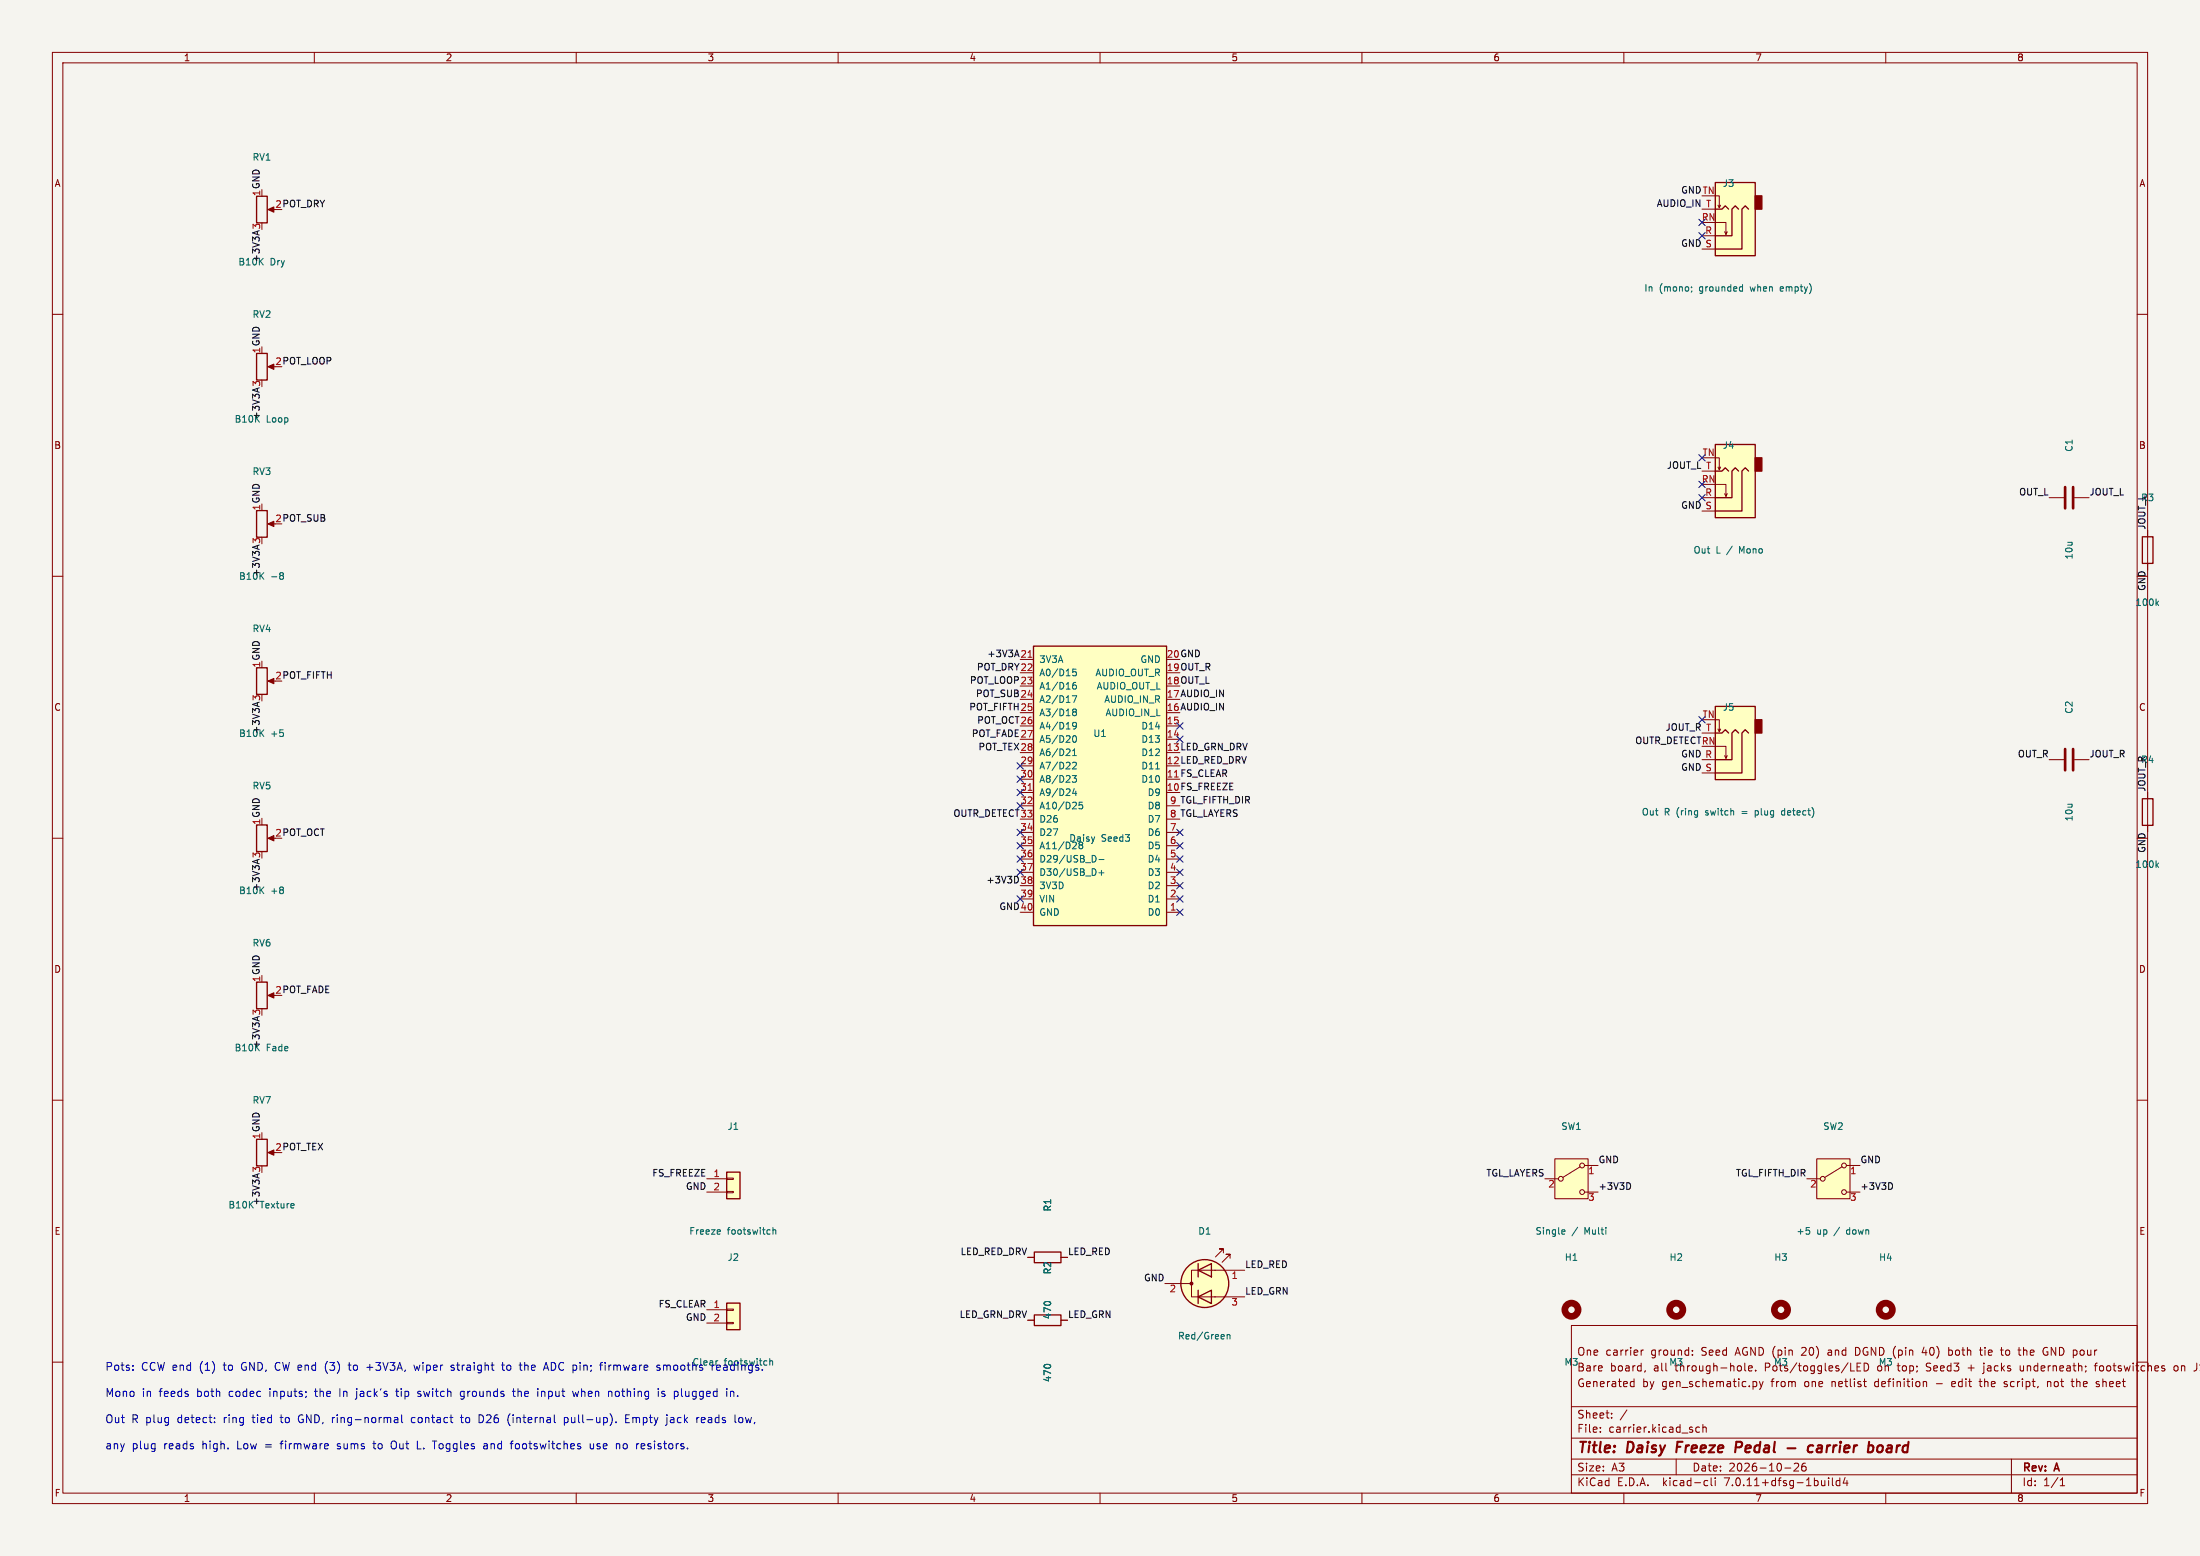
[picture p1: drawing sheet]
<svg xmlns="http://www.w3.org/2000/svg" width="420mm" height="297mm" viewBox="0 0 420 297" stroke-linecap="round" stroke-linejoin="round" font-family="sans-serif">
<path d="M0 0h420v297h-420z" fill="#f5f4ef" stroke="#f5f4ef" stroke-width=".19"/>
<g fill="none" stroke="#840000" stroke-width=".19">
<path d="M10 10h400v277h-400zM12 12h396v273h-396zM60 10v2M110 10v2M160 10v2M210 10v2M260 10v2M310 10v2M360 10v2M51.5 40h1M324.9 39.9h2.6M327.5 37.4h.7v2.3l.3-.5"/>
<path d="M328 39.2l.2 .5M10 60h2M324.9 45h2.6M324.9 47.5h2.6M327.5 42.5h2v2.2l.2-.5M329.2 44.2l.3 .5M408 60h2M51.5 70h1M324.9 95h2.6M324.9 97.5h2.6M324.9 89.9h2.6M327.5 87.4h.7v2.3l.3-.5"/>
<path d="M327.5 92.5h2v2.2l.2-.5M328 89.2l.2 .5M329.2 94.2l.3 .5M391.2 95h2.8M396 95h2.8M10 110h2M51.5 100h1M410 101.2v1.3M410 107.5v1.3M51.5 130h1M194.8 138.6h2.5M194.8 125.9h2.5"/>
<path d="M194.8 128.4h2.5M194.8 130.9h2.5M194.8 133.5h2.5M194.8 136h2.5M222.7 138.6h2.5M324.9 139.9h2.6M327.5 137.4h.7v2.3l.3-.5M328 139.2l.2 .5M10 160h2M51.5 160h1M194.8 141.1h2.5M194.8 143.6h2.5"/>
<path d="M194.8 146.2h2.5M194.8 148.7h2.5M194.8 151.3h2.5M194.8 153.8h2.5M194.8 156.3h2.5M194.8 158.9h2.5M222.7 141.1h2.5M222.7 153.8h2.5M222.7 156.3h2.5M222.7 158.9h2.5M324.9 145h2.6M324.9 147.5h2.6"/>
<path d="M327.5 142.5h2v2.2l.2-.5M329.2 144.2l.3 .5M391.2 145h2.8M396 145h2.8M410 151.2v1.3M410 157.5v1.3M194.8 174.1h2.5M194.8 171.6h2.5M194.8 169h2.5M194.8 161.4h2.5M194.8 164h2.5M194.8 166.5h2.5"/>
<path d="M222.7 174.1h2.5M222.7 171.6h2.5M222.7 169h2.5M222.7 161.4h2.5M222.7 164h2.5M222.7 166.5h2.5M51.5 190h1M10 210h2M408 210h2M51.5 220h1M134.9 225h3.8M134.9 227.5h3.8"/>
<path d="M138.7 227.4h1.3v.3h-1.3zM138.7 224.9h1.3v.2h-1.3zM233.6 239.2v-.8h-.8h.8l-1.6 1.5M294.9 225h2.6M296.8 221.2h6.4v7.6h-6.4zM301.7 222.7l-3.4 2M302.5 222.5h2.6M302.5 227.5h2.6M344.9 225h2.6M346.8 221.2h6.4v7.6h-6.4zM351.7 222.7l-3.4 2M352.5 222.5h2.6"/>
<path d="M352.5 227.5h2.6M10 260h2M134.9 250h3.8M134.9 252.5h3.8M138.7 252.4h1.3v.3h-1.3zM138.7 249.9h1.3v.2h-1.3zM196.2 252h1.3M196.2 240h1.3M202.5 252h1.3M202.5 240h1.3M222.4 245h5.1M231.9 247.5h5.7"/>
<path d="M231.9 242.5h5.7M232 242.5h-4.5v5h4.5M234.8 240.2v-.8h-.7h.7l-1.5 1.5M300 253h108v32h-108zM313.3 257.7v1M313.7 257.7l-.3 .1-.1 .2M323.1 258.5v.2M323.1 257.8v.1M349 258.2v.4M354.6 257.2h-.4v1.5h.4M367.3 257.1l-.4 1.1h1M372 257.8l.4-.1 .3 .3"/>
<path d="M372 257.2v1.5M372.7 258.4l-.3 .3-.4-.1M377.9 257.7h.5M378.1 257.2v1.3l.3 .2M381.9 257.7h.5M382.3 258.7h.1M383 257.8l-.1 .2 .1 .6M386.3 257.2v1.5M386.5 257.7l-.2 .1M390.7 258h.2v.5l-.2 .2M390.7 257.2l.2 .1M300 278.5h108"/>
<path d="M300 274.5h108M300 268.5h108M305.5 273.2v.2M305.5 272.5v.1M307.7 270.5v.2M307.7 269.8v.1M310.6 269.1l-1.3 1.9M311.4 264.6h.5M311.4 263.8h.5M311.9 263.2v1.5M314.1 261.6l-.2 .3M320 278.5v3"/>
<path d="M324.4 272.5l-.4-.1-.3 .3 .2 .6h.5M325.1 272.5l.2-.1 .4 .1v.9M325.1 271.9v1.5M333.1 260.2v1.3l.2 .2M333.8 261.2l.7-.2-.1-.2-.4-.1-.2 .2 .1 .7h.5M334.8 263.7h.3l.3 .3-.1 .5-.5 .2M335.2 261.5v.2M335.9 263.7l.3 1M336.2 264.7l-.3 .5M336.6 263.7l-.4 1M342.5 279.4l.6-.1 .2 .1 .1 .3-1 1.1h1M344.7 279.3a.59 .59 0 0 0-.8 .6v.6l.2 .2 .4 .1 .2-.2 .1-.5-.1-.2h-.5l-.3 .2"/>
<path d="M353.3 261.7h.7M354.5 260.9h.5M355.2 260.2h-.7v1.5h.7M355.7 263.7h.6M355.9 260.2a.76 .76 0 0 1 .8 .7 .76 .76 0 0 1-.8 .8zM356.2 264.7h.1M367.4 263.7l.3 .1 .1 .1v.8M367.7 261.6l.2 .1M367.9 260.3l-.2 .2 .2 .3M369.7 264.1h1.1M373.1 263.7h-.3l-.2 .2 .1 .7 .4 .1M373.3 264l-.7 .2"/>
<path d="M375.7 261.1h1.2M377.8 263.7h.6M378 263.2v1.3l.4 .2M378.7 260.2v.1M378.7 260.7v1.3l-.3 .2M382.6 264.6h.6M383.2 263.8l-.4-.1-.2 .2 .1 .2 .5 .2M384 278.5v6.5M385.7 260.7v.9h.5M390.9 263.8l.2-.1 .3 .1 .1 .9M390.9 263.7v1M395.4 263.7h.5"/>
<path d="M395.7 264.6l.2 .1M399.8 260.7h.6M400.4 260.2l-.4 .2v1.3M400.4 264.2l.3 .1 .1 .2-.2 .2h-.3M400.4 263.7l.3 .1M415.1 260.8l.2-.1 .4 .1 .1 .6-.1 .2-.4 .1-.2-.2zM420 261.6h.1M420 260.4v.3M60 285v2M110 285v2M160 285v2M210 285v2"/>
<path d="M260 285v2M300 281.5h108M310 285v2M325.6 282.6l.4 .1M326 283.5l-.4 .1M326.7 282.1v1.3l.2 .2M327.4 282.1v.1M327.4 282.6v1M340.7 280.2h1.2M349.1 282.1v.1M349.1 282.6v1M349.8 282.1v1.3l.2 .2"/>
<path d="M351.2 282.7l-.4-.1-.3 .3 .2 .6h.5M351.2 282.1v1.5M352.2 282l-.3 1.1h.9M352.6 282.6v1M360 285v2M393.3 283.6h.9M393.3 282.5l.4-.4v1.5"/>
<circle cx="298" cy="225" r=".46"/>
<circle cx="302" cy="227.5" r=".46"/>
<circle cx="302" cy="222.5" r=".46"/>
<circle cx="348" cy="225" r=".46"/>
<circle cx="352" cy="227.5" r=".46"/>
<circle cx="352" cy="222.5" r=".46"/>
</g>
<path d="M320.3 275.2l-.3 2M332.3 275.2h-.8l-.3 2M332.3 276.2l-.9 .1M341.2 276.4h1.6M345.4 276h.8M346 277.1l-.6 .1M347 276h.8M347.8 276.3l-.7 .1a.4 .4 0 0 0-.3 .4 .4 .4 0 0 0 .3 .4l.6-.1M358.5 276.1a.52 .52 0 0 1 .6-.2 .52 .52 0 0 1 .4 .4l-.1 .5a.55 .55 0 0 1-.5 .4 .55 .55 0 0 1-.6-.4z" fill="none" stroke="#840000" stroke-width=".4"/>
<g fill="none" stroke="#840000" stroke-width=".25">
<path d="M49 37.5h2v5h-2zM327.5 34.8h7.6v14h-7.6zM327.5 39.9h1.2l.7-.6 .6 .6M331.9 39.9l-.6-.6-.7 .6v5.1h-3.1M333.8 39.9l-.6-.6-.7 .6v7.6h-5M49 67.5h2v5h-2zM49 97.5h2v5h-2zM327.5 84.8h7.6v14h-7.6zM327.5 89.9h1.2l.7-.6 .6 .6M331.9 89.9l-.6-.6-.7 .6v5.1h-3.1M333.8 89.9l-.6-.6-.7 .6v7.6h-5M409 102.5h2v5h-2z"/>
<path d="M49 127.5h2v5h-2zM197.3 123.3h25.4v53.4h-25.4zM327.5 134.8h7.6v14h-7.6zM327.5 139.9h1.2l.7-.6 .6 .6M331.9 139.9l-.6-.6-.7 .6v5.1h-3.1M333.8 139.9l-.6-.6-.7 .6v7.6h-5M49 157.5h2v5h-2zM409 152.5h2v5h-2zM49 187.5h2v5h-2zM49 217.5h2v5h-2zM138.7 223.7h2.6v5.1h-2.6zM197.5 239h5v2h-5z"/>
<path d="M138.7 248.7h2.6v5.1h-2.6zM197.5 251h5v2h-5zM228.7 247.5l2.6-1.2v2.5zM228.7 242.5l2.6-1.3v2.5zM228.7 241.2v2.5M228.7 246.3v2.5"/>
<circle cx="230" cy="245" r="4.6"/>
</g>
<g fill="none" stroke="#006464" stroke-width=".19">
<path d="M322.9 54.8v.1M323 55.5l-.1 .3M332.3 54.7l.4 .1M332.7 54.3v1.3M332.7 55.5l-.4 .1M51.9 110.1h.9M53.6 109.9l-.2-.3 .2-.3h.3l.2 .3-.2 .3M53.6 109.9l-.2 .2v.4l.2 .1 .4-.1 .1-.2v-.2l-.2-.2M53.6 109.9h.3M411.7 115.1l.4 .5M412.1 114.7l-.5 .5M204.7 132.8h.9l-.6 1.3"/>
<path d="M204.8 131l.2-.3h.3l.2 .3v.3l-.2 .2h-.4l-.1-.2M205 135.9l-.2-.3 .2-.3h.3l.2 .3-.2 .3M205 135.9l-.2 .2v.4l.2 .1 .4-.1 .1-.1-.1-.4-.1-.1M205 135.9h.3M205.4 130.3h-.4l-.2 .5M205.4 127.7h-.6v.6l.1-.1 .5 .1 .1 .1-.1 .5-.1 .1-.5-.1M205.5 138.4l-.2 .3-.4-.1-.1-.2v-.3l.2-.2h.4l.1 .2a.84 .84 0 0 1-.4 1h-.2M204.7 148h.8l-.4 .5 .3 .1v.6l-.1 .1-.5-.1M204.8 145.6l.5-.1 .2 .4-.8 .9h.8M204.8 140.9l.3-.5a.68 .68 0 0 1 .4 .7 .68 .68 0 0 1-.4 .6l-.3-.5M204.8 144.2h.7M204.8 143.3l.3-.3v1.2"/>
<path d="M205.1 150.5l-.3 .9h.8M205.4 151v.8M206.6 153.1h-.6v.6l.2-.1 .4 .1 .1 .1-.1 .5-.1 .1-.5-.1M220.6 146.8h.7M335.1 154.7v1.3M335.1 155.5l.1 .1M335.2 154.7l-.1 .1M340.6 154.7l-.4 .1-.1 .2 .1 .5 .4 .1M206 161.8l.2 .2 .4-.1 .1-.1M209 163.3l.2 .5-.2 .7M209.8 164.1h1M209.8 166.6h1"/>
<path d="M210.3 166.1v1M411.7 165.1l.4 .5M412.1 164.7l-.5 .5M147.6 234.9l.1-.2 .3 .1 .1 .8M147.6 234.3v1.3M298.3 234.7l.4 .1 .1 .2-.6 .2M298.7 235.5l-.4 .1M344.8 234.3h.6M345.4 234.9l.1 .1-.1 .5M136.9 259.7h.1M147 259.3v1.3M234.3 254.7v.9"/>
<path d="M234.3 254.9l.1-.2 .3 .1 .1 .8"/>
</g>
<g fill="#ffffc2" stroke="#ffffc2" stroke-width=".19">
<path d="M327.5 34.8h7.6v14h-7.6z"/>
<path d="M197.3 123.3h25.4v53.4h-25.4z"/>
<path d="M296.8 221.2h6.4v7.6h-6.4z"/>
<path d="M327.5 84.8h7.6v14h-7.6z"/>
<path d="M138.7 223.7h2.6v5.1h-2.6z"/>
<path d="M327.5 134.8h7.6v14h-7.6z"/>
<path d="M138.7 248.7h2.6v5.1h-2.6z"/>
<path d="M346.8 221.2h6.4v7.6h-6.4z"/>
<circle cx="230" cy="245" r="4.6"/>
</g>
<g fill="#840000" stroke="#840000" stroke-width=".25">
<path d="M335.1 37.4h1.2v2.5h-1.2z"/>
<path d="M335.1 87.4h1.2v2.5h-1.2z"/>
<path d="M335.1 137.4h1.2v2.5h-1.2z"/>
</g>
<path d="M394.2 93v4M395.8 93v4M394.2 143v4M395.8 143v4" fill="none" stroke="#840000" stroke-width=".51"/>
<g fill="none" stroke="#840000" stroke-width="1.3">
<circle cx="300" cy="250" r="1.27"/>
<circle cx="320" cy="250" r="1.27"/>
<circle cx="340" cy="250" r="1.27"/>
<circle cx="360" cy="250" r="1.27"/>
</g>
<g fill="#840000" stroke="#840000" stroke-width=".19">
<path d="M51.1 130l1.2-.5v1z"/>
<path d="M51.1 100l1.2-.5v1z"/>
<path d="M51.1 190l1.2-.5v1z"/>
<path d="M51.1 70l1.2-.5v1z"/>
<path d="M51.1 40l1.2-.5v1z"/>
<path d="M51.1 160l1.2-.5v1z"/>
<path d="M51.1 220l1.2-.5v1z"/>
<circle cx="227.5" cy="245" r=".28"/>
</g>
<path d="M196.3 125.5h.7M196.3 150.9h.7" fill="none" stroke="#a90000" stroke-width=".19"/>
<path d="M311 225.8l.3 .5-.3 .7M361 225.8l.3 .5-.3 .7" fill="none" stroke="#0f0f0f" stroke-width=".19"/>
<g fill="none" stroke="#0000c2" stroke-width=".19">
<path d="M25.4 261.4v.2M25.4 260.6v.2M41 271.4v.2M41 270.6v.2M57.1 270.3l-.1 .4 .1 .6M62.3 260.1l-.2 .7 .2 1M64.4 276.5l.1 .1M64.5 275.6v.4M64.9 265.1v1.5M66.5 260.6h.5M66.7 260.1v1.2l.3 .3M68.1 265.1v.1"/>
<path d="M68.1 265.6v1.2l-.3 .3M70 261h1.2M71.2 275.6h.5M71.4 275.1v1.2l.2 .3M75.3 270.6h.6l.1 1M75.3 271.5h.7M75.3 275.1a.5 .5 0 0 0-.6 .5v.5a.5 .5 0 0 0 .6 .5M75.5 265.6h.6M75.7 265.1v1.2l.4 .3M76 270.9l-.7 .2M76.7 270.1v1.2l.2 .3M79 260.6l.3 1 .3-.8 .3 .8"/>
<path d="M79.1 270.6h-.3l-.3 .2 .1 .6 .5 .2M79.7 276.6h.7M79.7 266.5h.6M80.3 265.6h-.3l-.3 .2 .1 .2 .5 .1M82.5 275.1h.9M86.1 260.8l.6 .5-.2 .3-.4-.1M86.7 260.6h-.4l-.2 .2M87.9 270.6h.6M88.1 270.1v1.2l.4 .3M88.6 265.6h-.4l-.3 .2 .1 .7h.6M88.6 266.8l-.3 .3-.3-.1M91.5 270.1h.3l.4 .2"/>
<path d="M92.2 271.3l-.4 .3h-.3M92.4 275.6h.6v1M93 275.9l-.5 .1a.29 .29 0 0 0-.2 .3 .29 .29 0 0 0 .2 .3l.5-.1M95.7 260.6h.6M96 260.1v1.2l.3 .3M96.9 260.6l-.2 .2 .2 .7M97.2 271.8l.2 .3M97.4 269.8l-.2 .3M97.4 275.6h.6M97.8 265.6h.6M97.8 275.1h.2M98 265.1v1.2l.4 .3"/>
<path d="M98.5 275.6l-.1 .2 .1 .7M100.2 260.1v1.5M100.4 260.6l-.2 .1M103.4 265.6v1M103.8 265.6l-.4 .1M104.2 260.1l.5 1.5M107.7 270.6h.5l.3 .2-.2 .7h-.6M107.7 270.6v1.5M109.3 265.6l.3 1 .3-.8 .3 .8 .3-1M112.7 275.6v.9l.4 .1 .2-.2M113.3 275.6v1M115.5 260.1v.1"/>
<path d="M115.5 260.6v1M116.7 265.6l.1 1M117.5 265.7v.7M117.6 271.4v.2M119 275.7v.7M119.5 270.8h.5M120.2 270.1h-.7v1.5h.7M122.5 275.6h.5M122.5 276.5h.5M123.1 275.9l-.7 .2M125.5 260.6h.5M125.5 261l.3 .1 .2 .2v.2l-.5 .1"/>
<path d="M125.7 265.1v.1M125.7 265.6v1M126.7 260.6v1M126.9 265.6h-.4l-.2 .2 .1 .2 .5 .1v.4h-.6M127.2 260.6h-.3l-.2 .1M128.5 270.6h-.5M128.5 271h-.3a.29 .29 0 0 0-.3 .3 .29 .29 0 0 0 .3 .3h.3M130.1 265.1v1.2l.2 .3M134.5 270.6h-.4l-.2 .2 .1 .7h.5M134.6 270.9l-.7 .2M136.9 260.6h.4l.2 .3-.7 .2M136.9 261.5h.6"/>
<path d="M139.5 265.7l.2-.1h.3l.1 1M139.5 265.6v1M141.1 270.7l.2-.1 .4 .1 .1 .6-.1 .2-.4 .1-.2-.2z"/>
</g>
<g fill="none" stroke="#000084" stroke-width=".19">
<path d="M324.3 41.9l1.2 1.2M324.3 44.4l1.2 1.2M325.5 41.9l-1.2 1.2M325.5 44.4l-1.2 1.2M324.3 91.9l1.2 1.2M324.3 94.4l1.2 1.2M324.3 86.8l1.2 1.2M325.5 91.9l-1.2 1.2M325.5 94.4l-1.2 1.2M325.5 86.8l-1.2 1.2M224.6 138l1.2 1.2M225.8 138l-1.2 1.2"/>
<path d="M324.3 136.8l1.2 1.2M325.5 136.8l-1.2 1.2M194.2 145.6l1.2 1.2M194.2 158.3l1.2 1.2M194.2 148.1l1.2 1.2M194.2 150.7l1.2 1.2M194.2 153.2l1.2 1.2M195.4 145.6l-1.2 1.2M195.4 158.3l-1.2 1.2M195.4 148.1l-1.2 1.2M195.4 150.7l-1.2 1.2M195.4 153.2l-1.2 1.2"/>
<path d="M224.6 158.3l1.2 1.2M224.6 140.5l1.2 1.2M225.8 158.3l-1.2 1.2M225.8 140.5l-1.2 1.2M194.2 165.9l1.2 1.2M194.2 163.4l1.2 1.2M194.2 160.8l1.2 1.2M194.2 171l1.2 1.2M195.4 171l-1.2 1.2M195.4 165.9l-1.2 1.2M195.4 163.4l-1.2 1.2M195.4 160.8l-1.2 1.2"/>
<path d="M224.6 168.4l1.2 1.3M224.6 165.9l1.2 1.2M224.6 163.4l1.2 1.2M224.6 160.8l1.2 1.2M224.6 171l1.2 1.2M224.6 173.5l1.2 1.2M225.8 168.4l-1.2 1.3M225.8 165.9l-1.2 1.2M225.8 163.4l-1.2 1.2M225.8 160.8l-1.2 1.2M225.8 171l-1.2 1.2M225.8 173.5l-1.2 1.2"/>
</g>
<g font-size="2.8" fill="#840000">
<text x="301" y="277.9">Title:</text>
<text x="310.6" y="277.9">Daisy</text>
<text x="320.9" y="277.9">Freeze</text>
<text x="332.9" y="277.9">Pedal</text>
<text x="343.6" y="277.9">-</text>
<text x="348.4" y="277.9">carrier</text>
<text x="360.6" y="277.9">board</text>
</g>
<g font-size="2.1" fill="#0000c2">
<text x="20" y="261.8">Pots:</text>
<text x="26.9" y="261.8">CCW end</text>
<text x="38.3" y="261.8">(1)</text>
<text x="43" y="261.8">to</text>
<text x="46.5" y="261.8">GND, CW end</text>
<text x="62.9" y="261.8">(3)</text>
<text x="67.6" y="261.8">to</text>
<text x="71.1" y="261.8">+3V3A,</text>
<text x="80.4" y="261.8">wiper</text>
<text x="87.6" y="261.8">straight</text>
<text x="97.5" y="261.8">to</text>
<text x="101.1" y="261.8">the</text>
<text x="105.9" y="261.8">ADC pin;</text>
<text x="116.9" y="261.8">firmware</text>
<text x="127.8" y="261.8">smooths</text>
<text x="138.5" y="261.8">readings.</text>
<text x="20" y="266.8">Mono</text>
<text x="27.1" y="266.8">in</text>
<text x="30.5" y="266.8">feeds</text>
<text x="37.8" y="266.8">both</text>
<text x="44" y="266.8">codec</text>
<text x="51.9" y="266.8">inputs;</text>
<text x="60.7" y="266.8">the</text>
<text x="65.5" y="266.8">In</text>
<text x="68.9" y="266.8">jack's</text>
<text x="76.7" y="266.8">tip</text>
<text x="80.9" y="266.8">switch</text>
<text x="89.2" y="266.8">grounds</text>
<text x="99.5" y="266.8">the</text>
<text x="104.3" y="266.8">input</text>
<text x="111.2" y="266.8">when</text>
<text x="118.1" y="266.8">nothing</text>
<text x="127.7" y="266.8">is</text>
<text x="131" y="266.8">plugged</text>
<text x="141.1" y="266.8">in.</text>
<text x="20" y="271.8">Out</text>
<text x="25.1" y="271.8">R plug</text>
<text x="34" y="271.8">detect:</text>
<text x="43" y="271.8">ring</text>
<text x="48.6" y="271.8">tied</text>
<text x="54.2" y="271.8">to</text>
<text x="57.7" y="271.8">GND, ring-normal</text>
<text x="79.6" y="271.8">contact</text>
<text x="89.2" y="271.8">to</text>
<text x="92.7" y="271.8">D26</text>
<text x="98.4" y="271.8">(internal</text>
<text x="109.3" y="271.8">pull-up).</text>
<text x="121.2" y="271.8">Empty</text>
<text x="129.2" y="271.8">jack</text>
<text x="135.1" y="271.8">reads</text>
<text x="142.5" y="271.8">low,</text>
<text x="20" y="276.7">any</text>
<text x="25.2" y="276.7">plug</text>
<text x="31.3" y="276.7">reads</text>
<text x="38.8" y="276.7">high.</text>
<text x="45.6" y="276.7">Low</text>
<text x="51" y="276.7">=</text>
<text x="54.2" y="276.7">firmware</text>
<text x="65.1" y="276.7">sums</text>
<text x="72.2" y="276.7">to</text>
<text x="75.7" y="276.7">Out</text>
<text x="80.8" y="276.7">L.</text>
<text x="84" y="276.7">Toggles</text>
<text x="93.8" y="276.7">and</text>
<text x="99.2" y="276.7">footswitches</text>
<text x="114.4" y="276.7">use</text>
<text x="119.6" y="276.7">no</text>
<text x="123.6" y="276.7">resistors.</text>
</g>
<g font-size="2.1" fill="#840000">
<text x="301" y="262">Bare</text>
<text x="301" y="259">One</text>
<text x="306.5" y="259">carrier</text>
<text x="307.4" y="262">board,</text>
<text x="315.2" y="259">ground:</text>
<text x="315.7" y="262">all</text>
<text x="320" y="262">through-hole.</text>
<text x="325" y="259">Seed</text>
<text x="331.6" y="259">AGND (pin</text>
<text x="337.2" y="262">Pots/toggles/LED</text>
<text x="344.5" y="259">20)</text>
<text x="349.7" y="259">and</text>
<text x="355" y="259">DGND (pin</text>
<text x="362.9" y="262">top;</text>
<text x="368.1" y="259">40)</text>
<text x="368.4" y="262">Seed3</text>
<text x="373.3" y="259">both</text>
<text x="376.5" y="262">+</text>
<text x="379.5" y="259">tie</text>
<text x="379.7" y="262">jacks</text>
<text x="383.7" y="259">to</text>
<text x="386.8" y="262">underneath;</text>
<text x="387.2" y="259">the</text>
<text x="392" y="259">GND pour</text>
<text x="401.3" y="262">footswitches</text>
<text x="416.5" y="262">on</text>
<text x="301" y="265">Generated</text>
<text x="313.5" y="265">by</text>
<text x="317.3" y="265">gen_schematic.py</text>
<text x="338.3" y="265">from</text>
<text x="344.8" y="265">one</text>
<text x="350.1" y="265">netlist</text>
<text x="358.4" y="265">definition</text>
<text x="373.5" y="265">edit</text>
<text x="379" y="265">the</text>
<text x="383.8" y="265">script,</text>
<text x="392.1" y="265">not</text>
<text x="397" y="265">the</text>
<text x="401.8" y="265">sheet</text>
<text x="301" y="273.7">File:</text>
<text x="301" y="271">Sheet:</text>
<text x="307.1" y="273.7">carrier.kicad_sch</text>
<text x="301" y="281.1">Size:</text>
<text x="307.6" y="281.1">A3</text>
<text x="323" y="281.1">Date:</text>
<text x="330" y="281.1">2026-10-26</text>
<text x="386" y="281.3">Rev:</text>
<text x="392.4" y="281.3">A</text>
<text x="301" y="283.9">KiCad</text>
<text x="308.7" y="283.9">E.D.A.</text>
<text x="317.6" y="283.9">kicad-cli</text>
<text x="329.5" y="283.9">7.0.11+dfsg-1build4</text>
<text x="386" y="283.9">Id:</text>
<text x="390.1" y="283.9">1/1</text>
</g>
<text font-size="2.1" fill="#006464" x="358.8" y="262">on</text>
<g font-size="1.8" fill="#840000">
<text x="35" y="11.9">1</text>
<text x="85" y="11.9">2</text>
<text x="135" y="11.9">3</text>
<text x="185" y="11.9">4</text>
<text x="235" y="11.9">5</text>
<text x="285" y="11.9">6</text>
<text x="335" y="11.9">7</text>
<text x="385" y="11.9">8</text>
<text x="10.3" y="35.9">A</text>
<text x="408.3" y="35.9">A</text>
<text x="10.3" y="85.9">B</text>
<text x="408.2" y="85.9">B</text>
<text x="10.3" y="135.9">C</text>
<text x="408.2" y="135.9">C</text>
<text x="10.3" y="185.9">D</text>
<text x="408.2" y="185.9">D</text>
<text x="10.3" y="235.9">E</text>
<text x="408.3" y="235.9">E</text>
<text x="10.3" y="285.9">F</text>
<text x="35" y="286.9">1</text>
<text x="85" y="286.9">2</text>
<text x="135" y="286.9">3</text>
<text x="185" y="286.9">4</text>
<text x="235" y="286.9">5</text>
<text x="285" y="286.9">6</text>
<text x="335" y="286.9">7</text>
<text x="385" y="286.9">8</text>
<text x="408.3" y="285.9">F</text>
</g>
<g font-size="1.8" fill="#006464">
<text x="48.1" y="30.9">RV1</text>
<text x="328.8" y="35.9">J3</text>
<text x="51.6" y="50.9">Dry</text>
<text x="313.8" y="55.9">In</text>
<text x="316.7" y="55.9">(mono;</text>
<text x="324.5" y="55.9">grounded</text>
<text x="334.4" y="55.9">when</text>
<text x="340.3" y="55.9">empty)</text>
<text x="48.1" y="60.9">RV2</text>
<text x="50.8" y="80.9">Loop</text>
<text x="328.8" y="85.9">J4</text>
<text x="395.9" y="86.3" transform="rotate(-90 395.9 86.3)">C1</text>
<text x="48.1" y="90.9">RV3</text>
<text x="323.2" y="105.9">Out</text>
<text x="327.6" y="105.9">L /</text>
<text x="332.3" y="105.9">Mono</text>
<text x="395.9" y="106.9" transform="rotate(-90 395.9 106.9)">10u</text>
<text x="407.6" y="115.9">100k</text>
<text x="48.1" y="120.9">RV4</text>
<text x="198.3" y="126.7">3V3A</text>
<text x="198.3" y="129.3">A0/D15</text>
<text x="198.3" y="131.8">A1/D16</text>
<text x="209" y="129.3">AUDIO_OUT_R</text>
<text x="209.3" y="131.8">AUDIO_OUT_L</text>
<text x="217.6" y="126.7">GND</text>
<text x="198.3" y="134.4">A2/D17</text>
<text x="198.3" y="136.9">A3/D18</text>
<text x="210.7" y="134.4">AUDIO_IN_R</text>
<text x="211" y="136.9">AUDIO_IN_L</text>
<text x="328.8" y="135.9">J5</text>
<text x="395.9" y="136.3" transform="rotate(-90 395.9 136.3)">C2</text>
<text x="51.7" y="140.9">+5</text>
<text x="198.3" y="139.4">A4/D19</text>
<text x="198.3" y="142">A5/D20</text>
<text x="208.6" y="140.9">U1</text>
<text x="217.8" y="142">D13</text>
<text x="217.8" y="139.4">D14</text>
<text x="198.3" y="144.5">A6/D21</text>
<text x="198.3" y="147.1">A7/D22</text>
<text x="198.3" y="149.6">A8/D23</text>
<text x="217.8" y="149.6">D10</text>
<text x="217.8" y="147.1">D11</text>
<text x="217.8" y="144.5">D12</text>
<text x="48.1" y="150.9">RV5</text>
<text x="198.3" y="152.1">A9/D24</text>
<text x="198.3" y="154.7">A10/D25</text>
<text x="219" y="152.1">D9</text>
<text x="219" y="154.7">D8</text>
<text x="313.3" y="155.9">Out</text>
<text x="317.7" y="155.9">R (ring</text>
<text x="325.9" y="155.9">switch</text>
<text x="332.9" y="155.9">=</text>
<text x="335.7" y="155.9">plug</text>
<text x="341" y="155.9">detect)</text>
<text x="198.3" y="157.2">D26</text>
<text x="198.3" y="159.8">D27</text>
<text x="204" y="160.9">Daisy</text>
<text x="210.2" y="160.9">Seed3</text>
<text x="219" y="159.8">D6</text>
<text x="219" y="157.2">D7</text>
<text x="395.9" y="156.9" transform="rotate(-90 395.9 156.9)">10u</text>
<text x="198.3" y="162.3">A11/D28</text>
<text x="198.3" y="164.8">D29/USB_D-</text>
<text x="198.3" y="167.4">D30/USB_D+</text>
<text x="219" y="167.4">D3</text>
<text x="219" y="164.8">D4</text>
<text x="219" y="162.3">D5</text>
<text x="407.6" y="165.9">100k</text>
<text x="51.7" y="170.9">+8</text>
<text x="198.3" y="169.9">3V3D</text>
<text x="198.3" y="172.5">VIN</text>
<text x="219" y="172.5">D1</text>
<text x="219" y="169.9">D2</text>
<text x="198.3" y="175">GND</text>
<text x="219" y="175">D0</text>
<text x="48.1" y="180.9">RV6</text>
<text x="50.8" y="200.9">Fade</text>
<text x="48.1" y="210.9">RV7</text>
<text x="138.8" y="215.9">J1</text>
<text x="298" y="215.9">SW1</text>
<text x="348" y="215.9">SW2</text>
<text x="43.5" y="230.9">B10K</text>
<text x="49.6" y="230.9">Texture</text>
<text x="200.9" y="231.3" transform="rotate(-90 200.9 231.3)">R1</text>
<text x="131.5" y="235.9">Freeze</text>
<text x="138.8" y="235.9">footswitch</text>
<text x="228.7" y="235.9">D1</text>
<text x="293" y="235.9">Single</text>
<text x="300.1" y="235.9">/</text>
<text x="302.6" y="235.9">Multi</text>
<text x="342.9" y="235.9">+5</text>
<text x="346.8" y="235.9">up</text>
<text x="350.3" y="235.9">/</text>
<text x="352.8" y="235.9">down</text>
<text x="138.8" y="240.9">J2</text>
<text x="200.9" y="243.3" transform="rotate(-90 200.9 243.3)">R2</text>
<text x="298.6" y="240.9">H1</text>
<text x="318.6" y="240.9">H2</text>
<text x="338.6" y="240.9">H3</text>
<text x="358.6" y="240.9">H4</text>
<text x="200.9" y="251.9" transform="rotate(-90 200.9 251.9)">470</text>
<text x="224.8" y="255.9">Red/Green</text>
<text x="200.9" y="263.9" transform="rotate(-90 200.9 263.9)">470</text>
<text x="298.6" y="260.9">M3</text>
<text x="318.6" y="260.9">M3</text>
<text x="338.6" y="260.9">M3</text>
<text x="358.6" y="260.9">M3</text>
</g>
<g font-size="1.8" fill="#0f0f0f">
<text x="49.7" y="37.5" transform="rotate(-90 49.7 37.5)">1 GND</text>
<text x="52.5" y="39.7">2 POT_DRY</text>
<text x="316.2" y="39.6">AUDIO_IN T</text>
<text x="320.8" y="37">GNDTN</text>
<text x="320.8" y="47.2">GND S</text>
<text x="45.4" y="50.9">B10K</text>
<text x="49.7" y="50.2" transform="rotate(-90 49.7 50.2)">+3V3A 3</text>
<text x="49.7" y="67.5" transform="rotate(-90 49.7 67.5)">1 GND</text>
<text x="52.5" y="69.7">2 POT_LOOP</text>
<text x="44.7" y="80.9">B10K</text>
<text x="49.7" y="80.2" transform="rotate(-90 49.7 80.2)">+3V3A 3</text>
<text x="318.1" y="89.6">JOUT_L T</text>
<text x="385.4" y="94.7">OUT_L</text>
<text x="398.8" y="94.7">JOUT_L</text>
<text x="408.7" y="95.9">R3</text>
<text x="49.7" y="97.5" transform="rotate(-90 49.7 97.5)">1 GND</text>
<text x="52.5" y="99.7">2 POT_SUB</text>
<text x="320.8" y="97.2">GND S</text>
<text x="409.7" y="101.2" transform="rotate(-90 409.7 101.2)">JOUT_L</text>
<text x="45.5" y="110.9">B10K</text>
<text x="49.7" y="110.2" transform="rotate(-90 49.7 110.2)">+3V3A 3</text>
<text x="409.7" y="112.9" transform="rotate(-90 409.7 112.9)">GND</text>
<text x="188.4" y="125.5">+3V3A 21</text>
<text x="222.7" y="125.6">20 GND</text>
<text x="49.7" y="127.5" transform="rotate(-90 49.7 127.5)">1 GND</text>
<text x="52.5" y="129.7">2 POT_FIFTH</text>
<text x="185.1" y="130.6">POT_LOOP23</text>
<text x="186.4" y="128.1">POT_DRY22</text>
<text x="222.7" y="130.7">18 OUT_L</text>
<text x="222.7" y="128.2">19 OUT_R</text>
<text x="184.9" y="135.7">POT_FIFTH25</text>
<text x="186.2" y="133.1">POT_SUB24</text>
<text x="222.7" y="135.8">16 AUDIO_IN</text>
<text x="222.7" y="133.2">17 AUDIO_IN</text>
<text x="45.5" y="140.9">B10K</text>
<text x="49.7" y="140.2" transform="rotate(-90 49.7 140.2)">+3V3A 3</text>
<text x="185.4" y="140.8">POT_FADE27</text>
<text x="186.5" y="138.2">POT_OCT26</text>
<text x="186.7" y="143.3">POT_TEX28</text>
<text x="222.7" y="143.4">13 LED_GRN_DRV</text>
<text x="312.1" y="142.1">OUTR_DETECTRN</text>
<text x="317.9" y="139.6">JOUT_R T</text>
<text x="222.7" y="148.5">11 FS_CLEAR</text>
<text x="222.7" y="145.9">12 LED_RED_DRV</text>
<text x="320.8" y="147.2">GND S</text>
<text x="320.8" y="144.7">GND R</text>
<text x="385.1" y="144.7">OUT_R</text>
<text x="398.8" y="144.7">JOUT_R</text>
<text x="408.7" y="145.9">R4</text>
<text x="222.7" y="151">10 FS_FREEZE</text>
<text x="223.3" y="153.6">9 TGL_FIFTH_DIR</text>
<text x="409.7" y="151.2" transform="rotate(-90 409.7 151.2)">JOUT_R</text>
<text x="49.7" y="157.5" transform="rotate(-90 49.7 157.5)">1 GND</text>
<text x="52.5" y="159.7">2 POT_OCT</text>
<text x="181.9" y="156">OUTR_DETECT33</text>
<text x="223.3" y="156.1">8 TGL_LAYERS</text>
<text x="409.7" y="162.9" transform="rotate(-90 409.7 162.9)">GND</text>
<text x="45.5" y="170.9">B10K</text>
<text x="49.7" y="170.2" transform="rotate(-90 49.7 170.2)">+3V3A 3</text>
<text x="188.2" y="168.7">+3V3D 38</text>
<text x="190.7" y="173.8">GND40</text>
<text x="49.7" y="187.5" transform="rotate(-90 49.7 187.5)">1 GND</text>
<text x="52.5" y="189.7">2 POT_FADE</text>
<text x="44.7" y="200.9">B10K</text>
<text x="49.7" y="200.2" transform="rotate(-90 49.7 200.2)">+3V3A 3</text>
<text x="49.7" y="217.5" transform="rotate(-90 49.7 217.5)">1 GND</text>
<text x="52.5" y="219.7">2 POT_TEX</text>
<text x="124.4" y="224.7">FS_FREEZE</text>
<text x="130.8" y="227.2">GND</text>
<text x="283.6" y="224.7">TGL_LAYERS</text>
<text x="305.1" y="227.2">+3V3D</text>
<text x="305.1" y="222.1">GND</text>
<text x="331.3" y="224.7">TGL_FIFTH_DIR</text>
<text x="355.1" y="227.2">+3V3D</text>
<text x="355.1" y="222.1">GND</text>
<text x="49.7" y="230.2" transform="rotate(-90 49.7 230.2)">+3V3A 3</text>
<text x="183.3" y="239.7">LED_RED_DRV</text>
<text x="203.8" y="239.7">LED_RED</text>
<text x="218.3" y="244.7">GND</text>
<text x="237.6" y="242.1">LED_RED</text>
<text x="125.6" y="249.7">FS_CLEAR</text>
<text x="183.1" y="251.7">LED_GRN_DRV</text>
<text x="203.8" y="251.7">LED_GRN</text>
<text x="237.6" y="247.2">LED_GRN</text>
<text x="130.8" y="252.2">GND</text>
</g>
<g font-size="1.8" fill="#a90000">
<text x="324.8" y="42.2">RN</text>
<text x="325.5" y="44.7">R</text>
<text x="324.9" y="87.1">TN</text>
<text x="324.8" y="92.2">RN</text>
<text x="325.5" y="94.7">R</text>
<text x="324.9" y="137.1">TN</text>
<text x="222.7" y="140.9">14</text>
<text x="222.7" y="138.3">15</text>
<text x="194.7" y="145.9">29</text>
<text x="194.7" y="148.5">30</text>
<text x="194.7" y="151">31</text>
<text x="194.7" y="153.6">32</text>
<text x="194.7" y="158.6">34</text>
<text x="194.7" y="161.2">35</text>
<text x="223.3" y="161.2">6</text>
<text x="223.3" y="158.6">7</text>
<text x="194.7" y="163.7">36</text>
<text x="194.7" y="166.3">37</text>
<text x="223.3" y="166.3">4</text>
<text x="223.3" y="163.7">5</text>
<text x="194.7" y="171.3">39</text>
<text x="223.3" y="173.9">1</text>
<text x="223.3" y="171.3">2</text>
<text x="223.3" y="168.8">3</text>
<text x="136.1" y="224.7">1</text>
<text x="136.1" y="227.3">2</text>
<text x="295.5" y="227">2</text>
<text x="303.1" y="224.4">1</text>
<text x="345.5" y="227">2</text>
<text x="353.1" y="224.4">1</text>
<text x="303.1" y="229.5">3</text>
<text x="353.1" y="229.5">3</text>
<text x="235" y="244.4">1</text>
<text x="136.1" y="249.7">1</text>
<text x="223.2" y="247">2</text>
<text x="235" y="249.5">3</text>
<text x="136.1" y="252.3">2</text>
</g>
<g font-size="1.8" fill="#0000c2">
<text x="132.1" y="260.9">Clear</text>
<text x="138.2" y="260.9">footswitch</text>
</g>
</svg>
